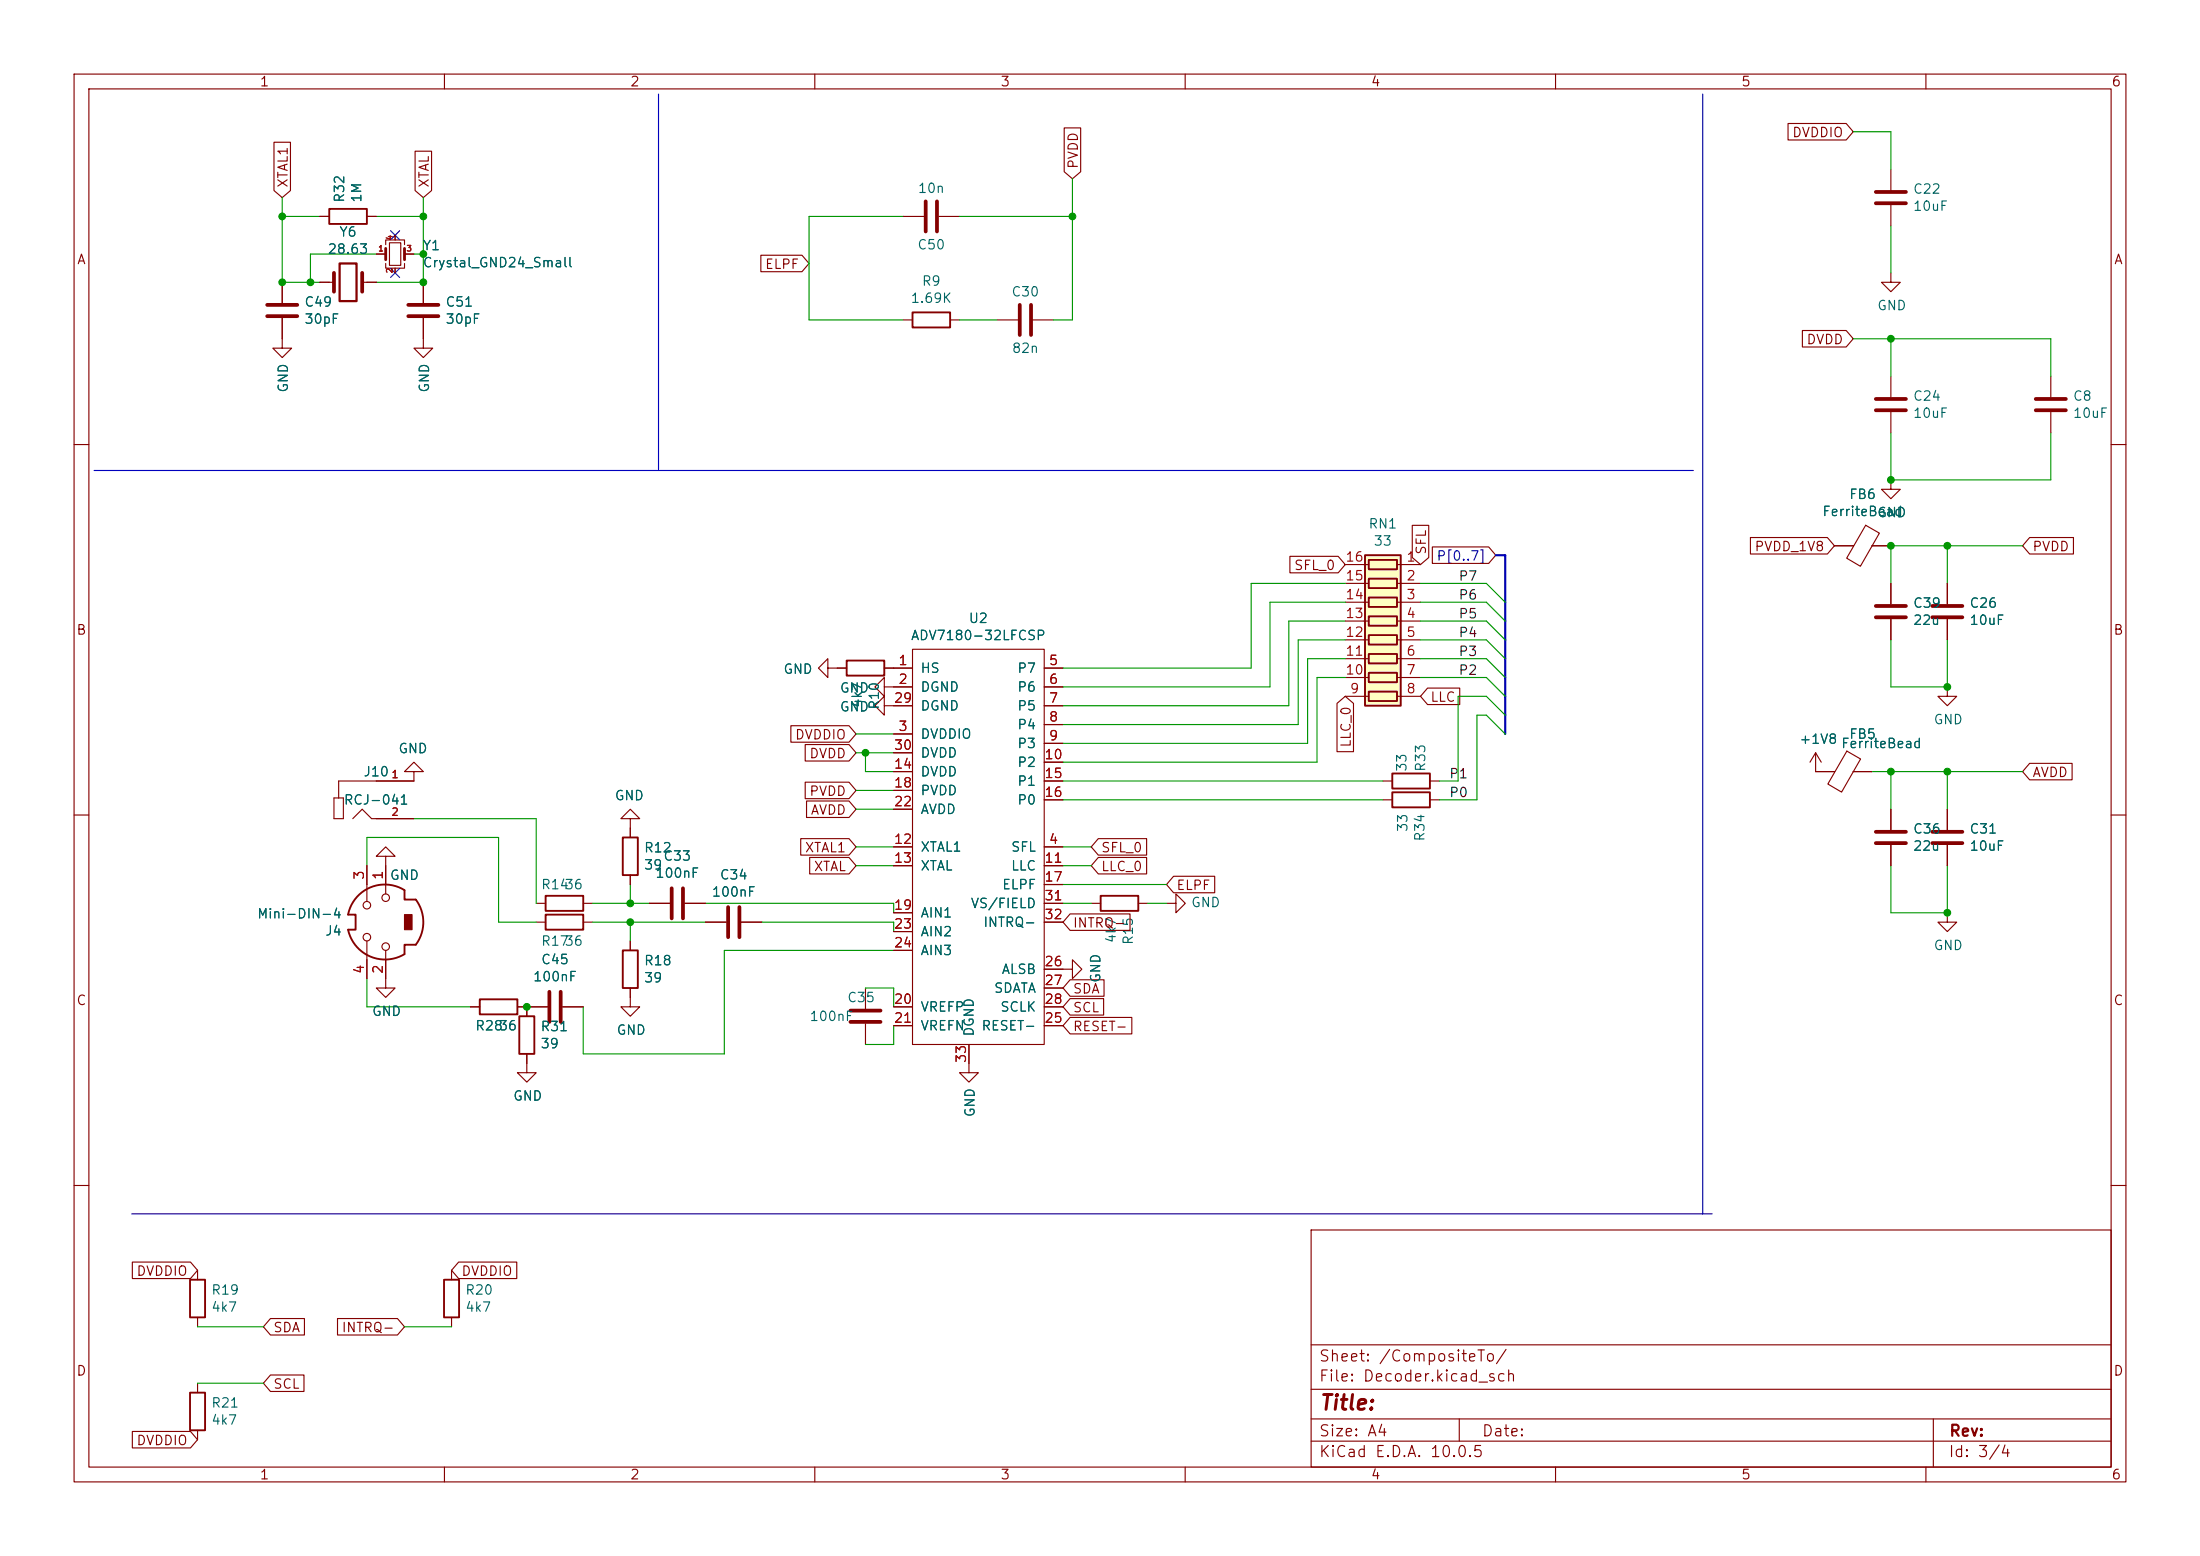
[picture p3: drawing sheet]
<svg xmlns="http://www.w3.org/2000/svg" width="297mm" height="210mm" viewBox="0 0 297 210" stroke-linecap="round" stroke-linejoin="round" font-family="sans-serif">
<g fill="none" stroke="#840000" stroke-width=".15">
<path d="M10 10h277v190h-277zM12 12h273v186h-273zM60 10v2M110 10v2M160 10v2M210 10v2M260 10v2M134.6 43.2h2.8M139.4 43.2h2.8M255.3 50.8v2.8M255.3 55.6v2.8M276.9 50.8v2.8"/>
<path d="M276.9 55.6v2.8M10 60h2M247.6 73.7h2.6M251.9 70.9l1.8 1.1-2.5 4.4-1.9-1.1zM252.7 73.7h2.6M255.3 64.8v1.2h1.2l-1.2 1.3-1.3-1.3h1.3M262.9 78.7v2.8M285 60h2M119.4 92.7v-1.3l-1.3 1.3 1.3 1.3v-1.3h3.8M120.6 90.2h2.6M120.6 99.1h2.6M120.6 95.3h2.6"/>
<path d="M123.2 87.6h17.8v53.4h-17.8zM141 90.2h2.5M141 92.7h2.5M141 95.3h2.5M141 97.8h2.5M262.9 83.6v2.8M10 110h2M45.1 107.7h1.3v2.8h-1.3zM47.6 110.5l1.3-1.3 1.3 1.3h5.7M55.9 105.4h-10.2v2.3M120.6 104.1h2.6M120.6 114.3h2.6"/>
<path d="M120.6 116.8h2.6M120.6 106.7h2.6M120.6 109.2h2.6M120.6 101.6h2.6M141 105.4h2.5M141 114.3h2.5M141 100.3h2.5M141 102.9h2.5M141 116.8h2.5M141 108h2.5M141 119.4h2.5M186.7 105.4h1.3"/>
<path d="M186.7 108h1.3M193 105.4h1.3M193 108h1.3M245.1 104.1h2.6M249.3 101.4l1.9 1-2.6 4.5-1.8-1.1zM250.2 104.1h2.5M255.3 109.2v2.8M255.3 114v2.8M285 110h2M63.5 135.9h1.3M69.8 135.9h4.1M71.1 135.9v1.3"/>
<path d="M72.4 121.9h1.3M75.9 135.9h2.8M78.7 121.9h1.3M85.1 133.4v2.5h1.3l-1.3 1.3-1.3-1.3h1.3M85.1 127v1.3M87.6 121.9h2.8M92.5 121.9h2.7M95.2 124.5h2.8M100.1 124.5h2.8M116.8 133.4v2.7M116.8 138.2v2.8M120.6 135.9h2.6"/>
<path d="M120.6 123.2h2.6M120.6 138.4h2.6M120.6 125.7h2.6M120.6 128.3h2.6M141 130.8h3.8v-1.3l1.2 1.3-1.2 1.3v-1.3M141 135.9h2.5M141 121.9h2.5M141 124.5h2.5M141 138.4h2.5M141 133.4h2.5M147.3 121.9h1.3M153.7 121.9h1.2"/>
<path d="M157.5 121.9h1.2v-1.2l1.3 1.2-1.3 1.3v-1.3M262.9 123.2v1.3h1.3l-1.3 1.2-1.3-1.2h1.3M71.1 142.2v2.6h1.3l-1.3 1.3-1.3-1.3h1.3M130.8 141v3.8h1.3l-1.3 1.3-1.3-1.3h1.3M10 160h2M26.7 171.5v1.2M26.7 177.8v1.3M177 166h108v32h-108zM285 160h2M26.7 186.7v1.3M26.7 193v1.3M60 198v2"/>
<path d="M110 198v2M160 198v2M177 194.5h108M177 191.5h108M177 187.5h108M177 181.5h108M197 191.5v3M210 198v2M260 198v2M261 191.5v6.5"/>
</g>
<path d="M188 104.4h5v2h-5zM188 106.9h5v2.1h-5zM64.8 134.9h5v2h-5zM70.1 137.2h2v5h-2zM73.7 120.9h5v2h-5zM84.1 128.3h2v5.1h-2zM148.6 120.9h5.1v2h-5.1zM25.7 172.7h2v5.1h-2zM25.7 188h2v5h-2z" fill="none" stroke="#840000" stroke-width=".25"/>
<g fill="none" stroke="#840000" stroke-width=".51">
<path d="M137.7 41.1v4.1M139.2 41.1v4.1M253.2 55.4h4.1M253.2 53.8h4.1M274.8 55.4h4.1M274.8 53.8h4.1M260.9 83.3h4M260.9 81.8h4M90.7 119.9v4.1M92.2 119.9v4.1M253.2 113.8h4.1M253.2 112.3h4.1"/>
<path d="M74.2 133.9v4M75.7 133.9v4M98.3 122.4v4.1M99.8 122.4v4.1M114.8 136.4h4.1M114.8 137.9h4.1"/>
</g>
<path d="M184.3 74.9h4.8v20.4h-4.8z" fill="#ffffc2"/>
<g fill="none" stroke="#840000" stroke-width=".25">
<path d="M44.4 28.2h5.1v2h-5.1zM123.2 42.2h5.1v2h-5.1zM184.3 74.9h4.8v20.4h-4.8zM184.8 75.6h3.8v1.2h-3.8zM184.8 78.1h3.8v1.3h-3.8zM114.3 89.2h5.1v2h-5.1zM184.8 80.6h3.8v1.3h-3.8zM184.8 83.2h3.8v1.3h-3.8zM184.8 85.7h3.8v1.3h-3.8zM184.8 88.3h3.8v1.2h-3.8zM184.8 90.8h3.8v1.3h-3.8zM184.8 93.3h3.8v1.3h-3.8z"/>
<path d="M84.1 113h2v5.1h-2zM48.5 120.7a5 5 0 0 1 6.1-.6v1.3h1.5a5.1 5.1 0 0 1 0 6.1h-1.5v1.3a5.1 5.1 0 0 1-7.6-3.3h1v-2.1h-1a5 5 0 0 1 1.5-2.7zM73.7 123.4h5v2.1h-5zM59.9 172.7h2.1v5.1h-2.1z"/>
</g>
<g fill="none" stroke="#840000" stroke-width=".15">
<path d="M37 19.2h2.2v6.5l-1.1 1-1.1-1zM143.7 17.3h2.2v5.9l-1.1 .9-1.1-.9zM241.4 16.7h7.8l1 1.1-1 1.1h-7.8zM38.1 38.1v2.8M43.2 29.2h1.2M43.2 38.1h1.9M48.9 38.1h1.9M49.5 29.2h1.3M50.8 34.3h1.3M52.1 33v-.6h2.5v.6M52.1 35.6v.6h2.5v-.6M52.6 32.8h1.5v3h-1.5z"/>
<path d="M53.3 31.8v.6M53.3 36.2v.6M54.6 34.3h1.3M56 20.4h2.3v5.3l-1.2 1-1.1-1zM57.1 38.1v2.8M102.7 34.4h5.6l.9 1.2-.9 1.1h-5.6zM121.9 29.2h2.8M126.7 29.2h2.8M255.3 36.8v1.3h1.2l-1.2 1.3-1.3-1.3h1.3M255.3 22.9v2.8M255.3 27.7v2.8M38.1 42.9v4.1h1.3l-1.3 1.3-1.3-1.3h1.3"/>
<path d="M57.1 42.9v4.1h1.3l-1.3 1.3-1.2-1.3h1.2M121.9 43.2h1.3M128.3 43.2h1.2M243.3 44.6h5.9l1 1.1-1 1.1h-5.9zM174.1 75.1h6.6l.9 1.1-.9 1.1h-6.6zM181.6 76.2h3.2M181.6 78.7h3.2M188.6 76.2h3.2M188.6 78.7h3.2M190.7 70.9h2.2v4.3l-1.1 1-1.1-1zM193.4 73.8h7.6l.9 1.1-.9 1.1h-7.6zM236.3 72.5h10.4l.9 1.2-.9 1.1h-10.4z"/>
<path d="M247.6 73.7h2.6M252.7 73.7h2.6M255.3 78.7v2.8M262.9 78.7v2.8M274 72.5h5.9v2.3h-5.9l-1-1.1zM106.8 97.9h7.8l1 1.2-1 1.1h-7.8zM111.8 90.2v-1.3l-1.3 1.3 1.3 1.2v-1.2h2.5M119.4 95.3v-1.3l-1.3 1.3 1.3 1.2v-1.2h3.8M119.4 90.2h3.8M120.6 92.7h2.6M120.6 99.1h2.6M141 90.2h2.5"/>
<path d="M141 92.7h2.5M141 95.3h2.5M141 97.8h2.5M180.5 94.9l1.1-.9 1.1 .9v6.6h-2.2zM181.6 81.3h3.2M181.6 83.8h3.2M181.6 86.4h3.2M181.6 88.9h3.2M181.6 91.4h3.2M181.6 94h3.2M188.6 81.3h3.2M188.6 83.8h3.2"/>
<path d="M188.6 86.4h3.2M188.6 88.9h3.2M188.6 91.4h3.2M188.6 94h3.2M192.7 92.9h4.4v2.2h-4.4l-.9-1.1zM255.3 83.6v2.8M262.9 92.7v1.3h1.3l-1.3 1.3-1.3-1.3h1.3M262.9 83.6v2.8M49.5 116.8v4.9M50.8 110.5h5.1M52.1 115.6h1.2l-1.2-1.3-1.3 1.3h1.3v5.1M55.9 104.1h1.2l-1.2-1.2-1.3 1.2h1.3v1.3h-5.1"/>
<path d="M85.1 110.5h1.3l-1.3-1.3-1.3 1.3h1.3v2.5M85.1 118.1v1.3M108.1 113.2h6.5l1 1.1-1 1.1h-6.5zM108.7 100.5h5.9l1 1.1-1 1.1h-5.9zM108.7 105.6h5.9l1 1.1-1 1.1h-5.9zM108.9 108.1h5.7l1 1.1-1 1.1h-5.7zM109.3 115.7h5.3l1 1.1-1 1.2h-5.3zM120.6 104.1h2.6M120.6 114.3h2.6M120.6 116.8h2.6M120.6 106.7h2.6M120.6 109.2h2.6"/>
<path d="M120.6 101.6h2.6M141 105.4h2.5M141 114.3h2.5M141 100.3h2.5M141 102.9h2.5M141 116.8h2.5M141 108h2.5M141 119.4h2.5M148.3 113.2h6.5v2.2h-6.5l-1-1.1zM148.3 115.7h6.5v2.3h-6.5l-1-1.2zM158.4 118.3h5.6v2.2h-5.6l-.9-1.1zM245.1 101.6l-.8 1.3"/>
<path d="M245.1 101.6l.8 1.3M245.1 101.6v2.5h2.5M250.2 104.1h2.5M255.3 109.2v2.8M255.3 114v2.8M262.9 109.2v2.8M262.9 114v2.8M274 103h5.7v2.3h-5.7l-1-1.2zM49.5 127v5.1M52.1 128.3v5.1h1.2l-1.2 1.2-1.3-1.2h1.3M63.5 135.9h1.3M69.8 135.9h4.1"/>
<path d="M71.1 135.9v1.3M72.4 124.5h1.3M75.9 135.9h2.8M78.7 124.5h1.3M85.1 127v1.3M85.1 133.4v1.2M87.6 121.9h2.8M92.5 121.9h2.7M95.2 124.5h2.8M100.1 124.5h2.8M120.6 123.2h2.6M120.6 135.9h2.6"/>
<path d="M120.6 138.4h2.6M120.6 125.7h2.6M120.6 128.3h2.6M141 124.5h2.5M141 121.9h2.5M141 135.9h2.5M141 138.4h2.5M141 130.8h2.5M141 133.4h2.5M144.5 132.2h4.5v2.3h-4.5l-1-1.1zM144.5 134.8h4.5v2.2h-4.5l-1-1.1zM144.5 123.3h8.1v2.3h-8.1l-1-1.1z"/>
<path d="M144.5 137.3h8.3v2.2h-8.3l-1-1.1zM71.1 142.2v1.3M130.8 141v2.5M17.9 170.3h7.8l1 1.2-1 1.1h-7.8zM36.5 178h4.6v2.2h-4.6l-.9-1.1zM45.6 178h8.1l.9 1.1-.9 1.1h-8.1zM61 171.5v1.2M61 177.8v1.3M61.9 170.3h7.9v2.3h-7.9l-.9-1.1zM17.9 193.2h7.8l1 1.1-1 1.1h-7.8zM36.5 185.6h4.5v2.2h-4.5l-.9-1.1z"/>
<circle cx="49.5" cy="122.2" r=".51"/>
<circle cx="49.5" cy="126.5" r=".51"/>
<circle cx="52.1" cy="121.2" r=".51"/>
<circle cx="52.1" cy="127.8" r=".51"/>
</g>
<g fill="none" stroke="#840000" stroke-width=".51">
<path d="M45.1 36.8v2.6M48.9 36.8v2.6M125 27.2v4M126.5 27.2v4M253.2 27.4h4.1M253.2 25.9h4.1M36.1 42.7h4M36.1 41.1h4M55.1 42.7h4.1M55.1 41.1h4.1M253.2 83.3h4.1M253.2 81.8h4.1"/>
<path d="M260.9 113.8h4M260.9 112.3h4"/>
</g>
<path d="M52.1 33.5v1.6M54.6 33.5v1.6" fill="none" stroke="#840000" stroke-width=".38"/>
<path d="M45.8 35.6h2.3v5h-2.3z" fill="none" stroke="#840000" stroke-width=".3"/>
<path d="M54.6 123.4h1v2.1h-1z" fill="#840000" stroke="#840000" stroke-width=".15"/>
<path d="M88.9 12.7v50.8M229.9 12.7v151.1M12.7 63.5h215.9M17.8 163.8h213.3" fill="none" stroke="#0000c2" stroke-width=".15"/>
<path d="M201.9 74.9h1.3v24.2" fill="none" stroke="#000084" stroke-width=".3"/>
<g fill="none" stroke="#009600" stroke-width=".15">
<path d="M250.2 17.8h5.1v5.1M38.1 29.2h5.1M38.1 26.7v11.4h5.1M50.8 29.2h6.3M50.8 34.3h-8.9v3.8M55.9 34.3h1.2M57.1 26.7v11.4h-6.3M121.9 29.2h-12.7v14h12.7M129.5 29.2h15.3M144.8 24.1v19.1h-2.6M255.3 30.5v6.3M129.5 43.2h5.1"/>
<path d="M250.2 45.7h26.7v5.1M255.3 45.7v5.1M255.3 58.4v6.4h21.6v-6.4M181.6 78.7h-12.7v11.5h-25.4M191.8 78.7h8.9l2.5 2.6M262.9 73.7v5M273 73.7h-17.7v5M115.6 99.1h5M181.6 88.9h-5.1v11.4h-33M181.6 81.3h-10.2v11.4h-27.9M181.6 91.4h-3.8v11.5h-34.3M181.6 83.8h-7.6v11.5h-30.5"/>
<path d="M181.6 86.4h-6.3v11.4h-31.8M191.8 88.9h8.9l2.5 2.5M191.8 83.8h8.9l2.5 2.6M191.8 86.4h8.9l2.5 2.5M191.8 81.3h8.9l2.5 2.5M191.8 91.4h8.9l2.5 2.6M203.2 99.1l-2.5-2.6h-1.3v11.5h-5.1M203.2 96.5l-2.5-2.5h-3.9v11.4h-2.5M255.3 86.4v6.3h7.6v-6.3M49.5 116.8v-3.8h17.8v11.5h5.1M55.9 110.5h16.5v11.4M85.1 119.4v2.5"/>
<path d="M115.6 106.7h5M115.6 101.6h5M115.6 114.3h5M115.6 109.2h5M115.6 116.8h5M116.8 101.6v2.5h3.8M143.5 114.3h3.8M143.5 119.4h14M143.5 116.8h3.8M143.5 108h43.2M143.5 105.4h43.2M252.7 104.1h20.3"/>
<path d="M255.3 104.1v5.1M255.3 116.8v6.4h7.6v-6.4M262.9 104.1v5.1M49.5 132.1v3.8h14M80 124.5h15.2M80 121.9h7.6M85.1 124.5v2.5M95.2 121.9h25.4v1.3M102.9 124.5h17.7v1.2M116.8 133.4h3.8v2.5M120.6 128.3h-22.8v13.9h-19.1v-6.3M120.6 138.4v2.6h-3.8"/>
<path d="M143.5 121.9h3.8M154.9 121.9h2.6M26.7 179.1h8.9M54.6 179.1h6.4M26.7 186.7h8.9"/>
</g>
<path d="M52.7 36.2l1.2 1.2M52.7 31.1l1.2 1.3M53.9 36.2l-1.2 1.2M53.9 31.1l-1.2 1.3" fill="none" stroke="#000084" stroke-width=".15"/>
<g fill="#009600" stroke="#009600" stroke-width=".14">
<circle cx="38.1" cy="38.1" r=".46"/>
<circle cx="38.1" cy="29.2" r=".46"/>
<circle cx="57.1" cy="29.2" r=".46"/>
<circle cx="41.9" cy="38.1" r=".46"/>
<circle cx="262.9" cy="73.7" r=".46"/>
<circle cx="255.3" cy="64.8" r=".46"/>
<circle cx="255.3" cy="45.7" r=".46"/>
<circle cx="262.9" cy="123.2" r=".46"/>
<circle cx="255.3" cy="73.7" r=".46"/>
<circle cx="262.9" cy="92.7" r=".46"/>
<circle cx="262.9" cy="104.1" r=".46"/>
<circle cx="144.8" cy="29.2" r=".46"/>
<circle cx="71.1" cy="135.9" r=".46"/>
<circle cx="85.1" cy="121.9" r=".46"/>
<circle cx="85.1" cy="124.5" r=".46"/>
<circle cx="255.3" cy="104.1" r=".46"/>
<circle cx="57.1" cy="38.1" r=".46"/>
<circle cx="57.1" cy="34.3" r=".46"/>
<circle cx="116.8" cy="101.6" r=".46"/>
</g>
<text font-size="2" fill="#840000" x="178" y="190.8">Title:</text>
<g font-size="1.5" fill="#840000">
<text x="178" y="184.1">Sheet: /CompositeTo/</text>
<text x="178" y="186.8">File: Decoder.kicad_sch</text>
<text x="178" y="197">KiCad E.D.A. 10.0.5</text>
<text x="178" y="194.2">Size: A4</text>
<text x="200" y="194.2">Date:</text>
<text x="263" y="197">Id: 3/4</text>
<text x="263" y="194.2">Rev:</text>
</g>
<g font-size="1.3" fill="#840000">
<text x="35" y="12">1</text>
<text x="85" y="12">2</text>
<text x="135" y="12">3</text>
<text x="185" y="12">4</text>
<text x="235" y="12">5</text>
<text x="285" y="12">6</text>
<text x="145.8" y="22.9" transform="rotate(-90 145.8 22.9)">PVDD</text>
<text x="241.9" y="18.8">DVDDIO</text>
<text x="39.2" y="25.4" transform="rotate(-90 39.2 25.4)">XTAL1</text>
<text x="58.2" y="25.4" transform="rotate(-90 58.2 25.4)">XTAL</text>
<text x="10.3" y="36">A</text>
<text x="285.3" y="36">A</text>
<text x="103.2" y="36.6">ELPF</text>
<text x="243.8" y="46.8">DVDD</text>
<text x="174.6" y="77.3">SFL_0</text>
<text x="192.8" y="75" transform="rotate(-90 192.8 75)">SFL</text>
<text x="236.8" y="74.7">PVDD_1V8</text>
<text x="274.3" y="74.7">PVDD</text>
<text x="10.2" y="86">B</text>
<text x="285.2" y="86">B</text>
<text x="193" y="95">LLC</text>
<text x="107.2" y="100.1">DVDDIO</text>
<text x="182.7" y="101" transform="rotate(-90 182.7 101)">LLC_0</text>
<text x="109.2" y="102.7">DVDD</text>
<text x="109.2" y="107.7">PVDD</text>
<text x="274.3" y="105.2">AVDD</text>
<text x="109.4" y="110.3">AVDD</text>
<text x="108.6" y="115.4">XTAL1</text>
<text x="109.8" y="117.9">XTAL</text>
<text x="148.6" y="115.4">SFL_0</text>
<text x="148.6" y="117.9">LLC_0</text>
<text x="144.8" y="125.5">INTRQ-</text>
<text x="158.7" y="120.4">ELPF</text>
<text x="10.2" y="136">C</text>
<text x="144.8" y="134.4">SDA</text>
<text x="144.8" y="136.9">SCL</text>
<text x="285.2" y="136">C</text>
<text x="144.8" y="139.5">RESET-</text>
<text x="18.3" y="172.5">DVDDIO</text>
<text x="62.2" y="172.5">DVDDIO</text>
<text x="10.2" y="186">D</text>
<text x="36.8" y="180.1">SDA</text>
<text x="46" y="180.1">INTRQ-</text>
<text x="285.2" y="186">D</text>
<text x="36.8" y="187.7">SCL</text>
<text x="18.3" y="195.4">DVDDIO</text>
<text x="35" y="200">1</text>
<text x="85" y="200">2</text>
<text x="135" y="200">3</text>
<text x="185" y="200">4</text>
<text x="235" y="200">5</text>
<text x="285" y="200">6</text>
</g>
<g font-size="1.3" fill="#006464">
<text x="46.8" y="27.4" transform="rotate(-90 46.8 27.4)">R32</text>
<text x="49.1" y="27.4" transform="rotate(-90 49.1 27.4)">1M</text>
<text x="123.8" y="26.4">10n</text>
<text x="258.2" y="26.5">C22</text>
<text x="258.2" y="28.8">10uF</text>
<text x="44.1" y="34.6">28.63</text>
<text x="45.7" y="32.3">Y6</text>
<text x="57" y="34.1">Y1</text>
<text x="123.8" y="34">C50</text>
<text x="41" y="41.7">C49</text>
<text x="57" y="36.4">Crystal_GND24_Small</text>
<text x="60.1" y="41.7">C51</text>
<text x="122.9" y="41.2">1.69K</text>
<text x="124.4" y="38.9">R9</text>
<text x="136.5" y="40.3">C30</text>
<text x="41" y="44">30pF</text>
<text x="60.1" y="44">30pF</text>
<text x="136.5" y="48">82n</text>
<text x="253.3" y="42.2">GND</text>
<text x="39.2" y="53.1" transform="rotate(-90 39.2 53.1)">GND</text>
<text x="58.2" y="53.1" transform="rotate(-90 58.2 53.1)">GND</text>
<text x="258.2" y="54.4">C24</text>
<text x="258.2" y="56.7">10uF</text>
<text x="279.8" y="54.4">C8</text>
<text x="279.8" y="56.7">10uF</text>
<text x="184.7" y="71.7">RN1</text>
<text x="245.9" y="70">FerriteBead</text>
<text x="249.5" y="67.7">FB6</text>
<text x="253.3" y="70.1">GND</text>
<text x="185.4" y="74">33</text>
<text x="258.2" y="82.3">C39</text>
<text x="265.8" y="82.3">C26</text>
<text x="122.9" y="86.7">ADV7180-32LFCSP</text>
<text x="130.7" y="84.4">U2</text>
<text x="258.2" y="84.7">22u</text>
<text x="265.8" y="84.7">10uF</text>
<text x="105.7" y="91.3">GND</text>
<text x="113.3" y="93.8">GND</text>
<text x="116.7" y="95.6" transform="rotate(-90 116.7 95.6)">4k7</text>
<text x="119" y="95.9" transform="rotate(-90 119 95.9)">R10</text>
<text x="124.2" y="91.1">HS</text>
<text x="124.2" y="93.7">DGND</text>
<text x="137.2" y="91.1">P7</text>
<text x="137.2" y="93.7">P6</text>
<text x="53.7" y="102">GND</text>
<text x="113.3" y="96.3">GND</text>
<text x="124.2" y="100">DVDDIO</text>
<text x="124.2" y="96.2">DGND</text>
<text x="137.2" y="96.2">P5</text>
<text x="137.2" y="98.8">P4</text>
<text x="137.2" y="101.3">P3</text>
<text x="242.8" y="100.7">+1V8</text>
<text x="248.5" y="101.3">FerriteBead</text>
<text x="249.5" y="100">FB5</text>
<text x="261" y="98.1">GND</text>
<text x="49" y="105.1">J10</text>
<text x="124.2" y="105.1">DVDD</text>
<text x="124.2" y="107.6">PVDD</text>
<text x="124.2" y="102.6">DVDD</text>
<text x="137.2" y="103.8">P2</text>
<text x="137.2" y="106.4">P1</text>
<text x="190.2" y="104.3" transform="rotate(-90 190.2 104.3)">33</text>
<text x="192.7" y="104.3" transform="rotate(-90 192.7 104.3)">R33</text>
<text x="46.3" y="108.9">RCJ-041</text>
<text x="82.9" y="108.3">GND</text>
<text x="124.2" y="110.2">AVDD</text>
<text x="137.2" y="108.9">P0</text>
<text x="190.3" y="112.4" transform="rotate(-90 190.3 112.4)">33</text>
<text x="192.6" y="113.7" transform="rotate(-90 192.6 113.7)">R34</text>
<text x="258.2" y="112.8">C36</text>
<text x="265.8" y="112.8">C31</text>
<text x="52.5" y="119.1">GND</text>
<text x="86.9" y="115.4">R12</text>
<text x="86.9" y="117.7">39</text>
<text x="88.4" y="118.8">100nF</text>
<text x="89.5" y="116.5">C33</text>
<text x="97.1" y="119">C34</text>
<text x="124.2" y="115.3">XTAL1</text>
<text x="124.2" y="117.8">XTAL</text>
<text x="136.4" y="115.3">SFL</text>
<text x="136.4" y="117.8">LLC</text>
<text x="258.2" y="115.1">22u</text>
<text x="265.8" y="115.1">10uF</text>
<text x="34.6" y="124.3">Mini-DIN-4</text>
<text x="73" y="120.3">R14</text>
<text x="76.1" y="120.3">36</text>
<text x="96" y="121.3">100nF</text>
<text x="124.2" y="124.2">AIN1</text>
<text x="131" y="122.9">VS/FIELD</text>
<text x="132.7" y="125.4">INTRQ-</text>
<text x="135.2" y="120.3">ELPF</text>
<text x="160.7" y="122.8">GND</text>
<text x="43.8" y="126.6">J4</text>
<text x="73" y="130.5">C45</text>
<text x="73" y="128">R17</text>
<text x="76.1" y="128">36</text>
<text x="86.9" y="130.6">R18</text>
<text x="124.2" y="126.7">AIN2</text>
<text x="124.2" y="129.2">AIN3</text>
<text x="135.1" y="131.8">ALSB</text>
<text x="151" y="127.4" transform="rotate(-90 151 127.4)">4k7</text>
<text x="153.3" y="127.6" transform="rotate(-90 153.3 127.6)">R15</text>
<text x="261" y="128.5">GND</text>
<text x="50.1" y="137.4">GND</text>
<text x="71.9" y="132.8">100nF</text>
<text x="86.9" y="132.9">39</text>
<text x="114.3" y="135.6">C35</text>
<text x="124.2" y="136.9">VREFP</text>
<text x="134.1" y="134.3">SDATA</text>
<text x="134.9" y="136.9">SCLK</text>
<text x="148.9" y="132.7" transform="rotate(-90 148.9 132.7)">GND</text>
<text x="64.1" y="139.4">R28</text>
<text x="67.2" y="139.4">36</text>
<text x="72.9" y="139.5">R31</text>
<text x="72.9" y="141.8">39</text>
<text x="83.2" y="140">GND</text>
<text x="109.2" y="138.1">100nF</text>
<text x="124.2" y="139.4">VREFN</text>
<text x="131.8" y="140" transform="rotate(-90 131.8 140)">DGND</text>
<text x="132.4" y="139.4">RESET-</text>
<text x="69.2" y="148.9">GND</text>
<text x="131.9" y="150.9" transform="rotate(-90 131.9 150.9)">GND</text>
<text x="28.4" y="175.1">R19</text>
<text x="28.4" y="177.4">4k7</text>
<text x="62.7" y="175.1">R20</text>
<text x="62.7" y="177.4">4k7</text>
<text x="28.4" y="190.3">R21</text>
<text x="28.4" y="192.6">4k7</text>
</g>
<g font-size="1.3" fill="#a90000">
<text x="181.5" y="76.1">16</text>
<text x="189.8" y="76.1">1</text>
<text x="181.5" y="83.7">13</text>
<text x="181.5" y="81.2">14</text>
<text x="181.5" y="78.7">15</text>
<text x="189.8" y="78.7">2</text>
<text x="189.8" y="81.2">3</text>
<text x="189.8" y="83.7">4</text>
<text x="181.5" y="88.8">11</text>
<text x="181.5" y="86.3">12</text>
<text x="189.8" y="86.3">5</text>
<text x="189.8" y="88.8">6</text>
<text x="120.6" y="95.2">29</text>
<text x="121.2" y="90.1">1</text>
<text x="121.2" y="92.6">2</text>
<text x="141.5" y="90.1">5</text>
<text x="141.5" y="92.6">6</text>
<text x="141.5" y="95.2">7</text>
<text x="181.5" y="91.4">10</text>
<text x="182.1" y="93.9">9</text>
<text x="189.8" y="91.4">7</text>
<text x="189.8" y="93.9">8</text>
<text x="120.6" y="101.5">30</text>
<text x="121.2" y="99">3</text>
<text x="141.5" y="97.7">8</text>
<text x="141.5" y="100.2">9</text>
<text x="120.6" y="104.1">14</text>
<text x="120.6" y="106.6">18</text>
<text x="140.9" y="102.8">10</text>
<text x="140.9" y="105.3">15</text>
<text x="140.9" y="107.9">16</text>
<text x="120.6" y="109.1">22</text>
<text x="49.4" y="118.8" transform="rotate(-90 49.4 118.8)">3</text>
<text x="52" y="118.8" transform="rotate(-90 52 118.8)">1</text>
<text x="120.6" y="114.2">12</text>
<text x="120.6" y="116.8">13</text>
<text x="140.9" y="116.8">11</text>
<text x="140.9" y="119.3">17</text>
<text x="141.5" y="114.2">4</text>
<text x="120.6" y="123.1">19</text>
<text x="120.6" y="125.6">23</text>
<text x="140.9" y="121.8">31</text>
<text x="140.9" y="124.4">32</text>
<text x="49.4" y="131.5" transform="rotate(-90 49.4 131.5)">4</text>
<text x="52" y="131.5" transform="rotate(-90 52 131.5)">2</text>
<text x="120.6" y="128.2">24</text>
<text x="140.9" y="130.7">26</text>
<text x="120.6" y="135.8">20</text>
<text x="140.9" y="133.3">27</text>
<text x="140.9" y="135.8">28</text>
<text x="120.6" y="138.3">21</text>
<text x="130.7" y="143.6" transform="rotate(-90 130.7 143.6)">33</text>
<text x="140.9" y="138.3">25</text>
</g>
<text font-size="1.3" fill="#000084" x="193.8" y="76">P[0..7]</text>
<g font-size="1.3" fill="#0f0f0f">
<text x="196.8" y="81.2">P6</text>
<text x="196.8" y="83.8">P5</text>
<text x="196.8" y="78.7">P7</text>
<text x="196.8" y="88.9">P3</text>
<text x="196.8" y="86.3">P4</text>
<text x="196.8" y="91.4">P2</text>
<text x="195.6" y="105.4">P1</text>
<text x="195.6" y="107.9">P0</text>
</g>
<g font-size="1" fill="#a90000">
<text x="52.8" y="105.3">1</text>
<text x="52.8" y="110.4">2</text>
</g>
<g font-size=".8" fill="#a90000">
<text x="51" y="34.1">1</text>
<text x="53.2" y="32.5" transform="rotate(-90 53.2 32.5)">4</text>
<text x="54.8" y="34.1">3</text>
<text x="53.2" y="37" transform="rotate(-90 53.2 37)">2</text>
</g>
</svg>
